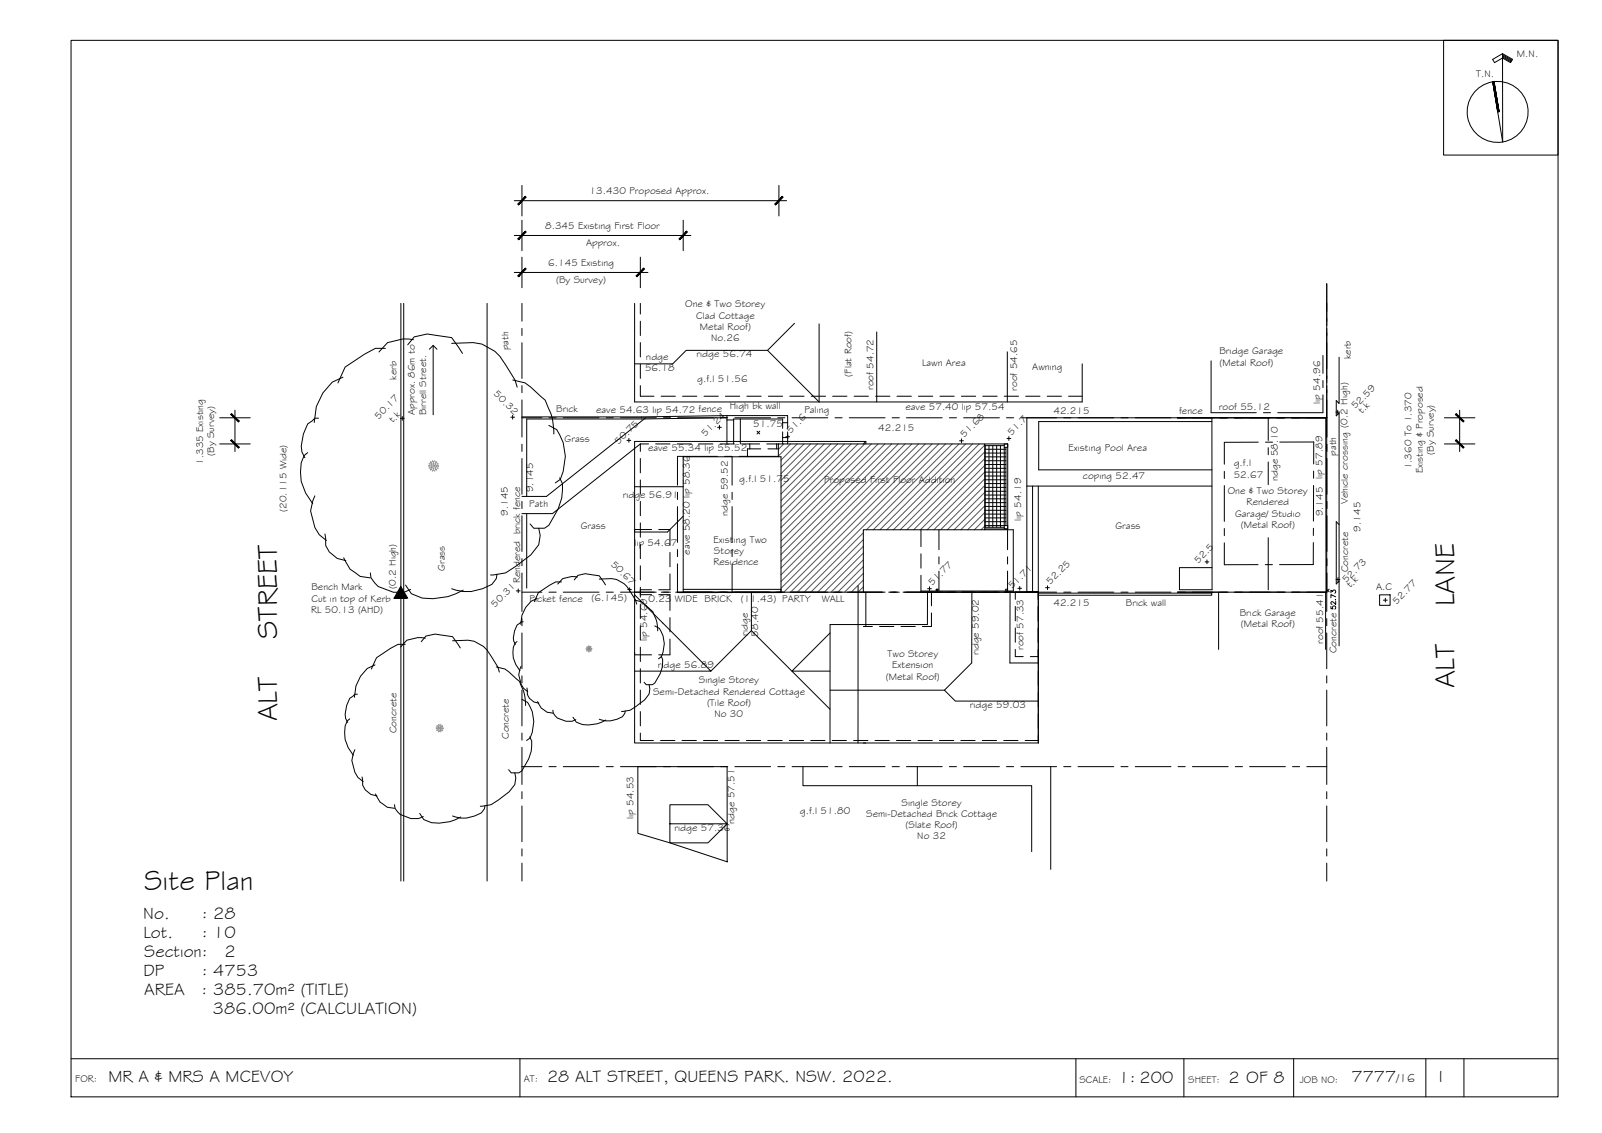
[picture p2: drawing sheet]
<svg xmlns="http://www.w3.org/2000/svg" width="420mm" height="297mm" viewBox="0 0 420 297" stroke-linecap="round" stroke-linejoin="round" font-family="sans-serif">
<!-- layer: BORDER -->
<g fill="none" stroke="#000" stroke-width=".26">
<path d="M18.6 10.6h390v277h-390zM378.6 10.6h30v30.1h-30zM394.1 14.1l2.6 1.5-.5 .8-2.1-1.2-2.1 1.2-.5-.8 2.6-1.5v23.1l-2.6-15.7M394.1 14.3l2.5 1.5M394.1 14.6l2.3 1.4M394.1 14.9l2.2 1.3M391.8 21.4l1.4 7.9M18.6 277.6h390M136.4 277.6v10M282.2 277.6v10M310.5 277.6v10M339.3 277.6v10"/>
<path d="M374 277.6v10M383.9 277.6v10"/>
<circle cx="392.8" cy="29.3" r="8"/>
</g>
<!-- layer: BOUNDARY -->
<g fill="none" stroke="#000" stroke-width=".26">
<path d="M136.9 79.5v4.7M348 74.4v7.3M136.9 86.1v1.9M136.9 89.8v9.4M348 83.5v1.9M348 87.3v9.3M348 98.5v1.9M136.9 101.1v1.9M136.9 104.9v9.7M136.9 116.5v1.8M136.9 109.5h5.2M144 109.5h1.9"/>
<path d="M147.7 109.5h9.4M159 109.5h1.9M162.7 109.5h9.4M174 109.5h1.9M177.7 109.5h9.4M189 109.5h1.9M192.7 109.5h9.4M204 109.5h1.9M207.7 109.5h9.4M219 109.5h1.9M222.7 109.5h9.4M234 109.5h1.9"/>
<path d="M237.7 109.5h9.4M249 109.5h1.9M252.7 109.5h9.4M264 109.5h1.9M267.7 109.5h9.4M279 109.5h1.9M282.7 109.5h9.4M294 109.5h1.9M297.7 109.5h9.4M309 109.5h1.9M312.7 109.5h9.4M324 109.5h1.9"/>
<path d="M327.7 109.5h9.4M339 109.5h1.9M342.7 109.5h5.3M348 102.3v12.3M348 116.5v1.8M136.9 120.2v9.4M136.9 131.5v1.8M136.9 135.2v9.4M348 120.2v9.4M348 131.5v1.8M348 135.2v9.4M136.9 150.2v10.1"/>
<path d="M136.9 146.5v1.8M136.9 155.3h5.2M144 155.3h1.9M147.7 155.3h9.4M159 155.3h1.9M162.7 155.3h9.4M173.4 155.3h2.5M177.2 155.3h9.9M188.4 155.3h2.5M192.2 155.3h9.9M203.4 155.3h2.5M207.2 155.3h9.9"/>
<path d="M218.4 155.3h2.5M222.2 155.3h9.9M233.4 155.3h2.5M237.2 155.3h9.9M248.4 155.3h2.5M252.2 155.3h9.9M263.4 155.3h2.5M267.2 155.3h9.9M279 155.3h1.9M282.7 155.3h9.4M294 155.3h1.9M297.7 155.3h9.4"/>
<path d="M309 155.3h1.9M312.7 155.3h9.4M324 155.3h1.9M327.7 155.3h9.4M339 155.3h1.9M342.7 155.3h5.3M348 146.5v1.8M348 150.2v10.1M136.9 162.2v1.9M136.9 165.9v9.4M136.9 177.2v1.9M348 162.2v1.9"/>
<path d="M348 165.9v9.4M348 177.2v1.9M136.9 180.9v9.4M136.9 192.2v1.8M136.9 195.9v9.8M348 180.9v9.4M348 192.2v1.8M348 195.9v9.8M136.9 201h5.2M136.9 207.6v1.8M136.9 211.3v9.4M144 201h1.9"/>
<path d="M147.7 201h9.4M159 201h1.9M162.7 201h9.4M174 201h1.9M177.7 201h9.4M189 201h1.9M192.7 201h9.4M204 201h1.9M207.7 201h9.4M219 201h1.9M222.7 201h9.4M234 201h1.9"/>
<path d="M237.7 201h9.4M249 201h1.9M252.7 201h9.4M264 201h1.9M267.7 201h9.4M279 201h1.9M282.7 201h9.4M294 201h1.9M297.7 201h9.4M309 201h1.9M312.7 201h9.4M324 201h1.9"/>
<path d="M327.7 201h9.4M339 201h1.9M342.7 201h5.3M348 207.6v1.8M348 211.3v9.4M136.9 222.5v1.9M136.9 226.3v4.7M348 222.5v1.9M348 226.3v4.7"/>
</g>
<!-- layer: DIMENSION -->
<g fill="none" stroke="#000" stroke-width=".26">
<path d="M134.9 52.6h71.4M136.9 48.6v8M136.9 57.7v8M179.2 57.7v8M204.3 48.6v8M134.9 71.4h35M134.9 61.7h46.3M136.9 67.4v8M167.9 67.4v8M57.6 109.5h8M57.6 116.4h8M61.6 107.5v10.9"/>
<path d="M378.8 109.5h8M378.8 116.4h8M382.8 107.5v10.9"/>
</g>
<!-- layer: 0 -->
<g fill="#000" stroke="#000" stroke-width=".26">
<path d="M137.8 51.5l-1.8 2.2 2-2zM137.8 51.5l-1.8 2.2-.2-.2z"/>
<path d="M205.2 51.5l-2 2 .2 .2zM205.2 51.5l.2 .2-2 2z"/>
<path d="M137.8 70.3l-1.8 2.2 2-2zM137.8 70.3l-1.8 2.2-.2-.2z"/>
<path d="M137.8 60.6l-1.8 2.2 2-2zM137.8 60.6l-1.8 2.2-.2-.2z"/>
<path d="M166.8 72.3l.3 .2 1.7-2.2zM168.8 70.3l.2 .2-1.9 2z"/>
<path d="M180.1 60.6l-2 2 .2 .2zM180.1 60.6l.2 .2-2 2z"/>
<path d="M60.5 115.5l2.2 1.8-2-2zM60.5 115.5l2.2 1.8-.2 .2z"/>
<path d="M60.5 108.6l2 2 .2-.2zM60.5 108.6l.2-.2 2 2z"/>
<path d="M381.7 115.5l2.2 1.8-2-2zM381.7 115.5l2.2 1.8-.2 .2z"/>
<path d="M381.7 108.6l2 2 .2-.2zM381.7 108.6l.2-.2 2 2z"/>
</g>
<!-- layer: EXISTING -->
<g fill="none" stroke="#000" stroke-width=".26">
<path d="M105.1 79.5v151.5M105.9 79.5v151.5M127.7 79.5v151.5M167.9 79.5v2.8M348 74.4v35.1h-78.7v17.9M167.9 84.2v3.8M167.9 89.8v3.8M167.9 95.5v3.7M351.2 93.7v12.1l-.7-.8v4l.7-.7v29.2M167.9 116.4l-23 18.3h-8M167.9 101.1v2.8h3.6M167.9 116.4v1.9"/>
<path d="M167.9 116.4h2.2M169.3 109.5l-26 20.6h-6.4M172 116.4h3.7M173.4 103.9h3.7M177.6 116.4h3.7M179 103.9h3.8M179.2 119.8h25.6v35.5h-25.6zM183.2 116.4h3.8M184.6 103.9h3.8M188.9 116.4h3.7M190.3 103.9h3.7M190.7 109v7.4"/>
<path d="M190.7 110.1h1.7M190.7 109h15.9v3.3M190.7 109.5l-22.5 .3h-30.1v20.3M190.7 109l-22.5 .3h-31.3M194.2 109.8v6.6M194.5 116.4h4.7M195.9 103.9h3.7M196.6 116.4v1.3M199.5 117.7h-3.5v2.1M201.1 116.4h3.2M201.4 117.7h2.9M201.5 103.9h3.8"/>
<path d="M203.7 116.4v1.3M205.3 112.3v-2.5h-12.9v6.6M205.3 113.2v3.2M205.3 114.7h1.3M205.3 110.8h1.3M206.6 113.2v3.2M207.1 103.9h3.8M212.8 103.9h3.7M218.4 103.9h3.7M224 103.9h3.8M229.6 103.9h3.8M235.3 103.9h3.7"/>
<path d="M240.9 103.9h3.7M246.5 103.9h3.8M252.1 103.9h3.8M257.8 103.9h3.7M263.4 103.9h3.7M269 103.9h3.8M274.6 103.9h3.8M280.3 103.9h3.5M308.8 109.5h39.2v45.8M317.8 110.5h-45.4v12.7h45.5M138.1 134.7v19.5M167.9 120.2v3.8"/>
<path d="M167.9 125.8v3.8M167.9 131.5v3.7M167.9 137.1v3.7M167.9 138.8h3M172.8 138.8h2.9v4.2M241.5 138.9v4.4M246.3 138.9v5.2M264.3 138.9v5.2M269.3 127.4v27.9h3v-27.9M269.3 127.4h48.6M270.8 127.4v27.9M167.9 142.7v3.8"/>
<path d="M167.9 148.3v3.8M167.9 154v2.6M167.9 158.4v3.8M167.9 155.9h3M167.9 154.6h3M172.8 155.9h2.9v4.1M175.7 144.8v3.8M175.7 150.5v4.1h-2.9M179.2 155.3h25.6M179.2 154.5h25.6M241.5 150.8v4.5h30.8M241.5 145.2v3.7"/>
<path d="M244.3 155.3v3.5M246.3 146v1.9M246.3 149.7v5.3M264.3 146v1.9M264.3 149.7v5.3M266.3 155.3v1.8M266.3 159v3.8M272.3 155.3v16.8h-2.1M272.3 155.3v1.9M272.3 159v3.8M308.8 155.3h39M351.2 152.3v-14.8l-.7-.7v16.3l.7-.8v17"/>
<path d="M361.8 155.9h2.8v2.8h-2.8zM167.9 171.7h3M167.9 164.1v3.7M167.9 169.7v3.7M167.9 175.3v3.8M175.7 167.5v4.2h-2.9M175.7 161.9v3.8M226.4 164.2h2.4M230.7 164.2h3.7M236.3 164.2h3.8M244.3 160.7v3.5h-2.4M266.3 164.6v3.8"/>
<path d="M266.3 170.3v1.8h2.1M272.3 164.6v3.9M272.3 170.3v24.5M167.9 180.9v3.8M167.9 186.6v3.7M167.9 192.2v1.9h3.5M173.3 194.1h3.7M178.9 194.1h3.7M184.5 194.1h3.7M190.1 194.1h3.8M195.8 194.1h3.7M201.4 194.1h3.7"/>
<path d="M207 194.1h3.7M212.6 194.1h3.8M218.3 194.1h3.7M223.9 194.1h3.7M229.5 194.1h3.7M235.1 194.1h3.8M240.8 194.1h3.7M246.4 194.1h3.7M252 194.1h3.7M257.6 194.1h3.8M263.3 194.1h3.7M268.9 194.1h3.4"/>
</g>
<!-- layer: ROOFPLAN EXIST. -->
<g fill="none" stroke="#000" stroke-width=".26">
<path d="M166.4 79.5v25.9h117.4v-10M348 79.5v4.7M208.4 84.8l-7.1 7.1h-21.3l-3.6 3.5h-10M214.8 84.9v20.5l-13.5-13.5M229.9 87v18.4M264.2 92.2v13.2M317.6 94.6v13.6h11.9M347 93.2v4.7M347 99.8v1.8M348 86.1v1.9M348 89.8v9.4M188.2 119.6h-10.5v7.6"/>
<path d="M190 119.6h1.9M192 119.6v7.6M193.8 119.6h10.5M227.1 115.7v.7M227.1 115.7h-60.7v23.8h8.7l4.1-4.1M227.1 115.7l-.7 .7M308.8 109.5h9.3M319.9 109.5h1.9M323.7 109.5h9.4M330 115.9l-8.9 .1v5.7M331.4 108.2h1.8M331.9 115.9h1.9"/>
<path d="M332.6 109.5v6M332.6 117.4v1.8M334.9 109.5h1.9M335.6 115.9h9l-.1 5.7M338.7 109.5h9.3M347 103.5v4.7h-11.9M348 101.1v1.9M348 104.9v9.7M348 116.5v1.8M166.4 127.6h12.8M167.9 138.8h-1.5v32.9h1.5M177.7 129.1v1.9"/>
<path d="M177.7 132.8v9.4M192 129.1v1.9M192 132.8v9.4M258.3 138.9h7.5v16.1h-24.3M321.1 123.6v1.8M321.1 127.3v9.4M321.1 138.6v1.8M332.6 121.1v6M344.5 138.5v1.9M344.5 127.3v9.3M344.5 123.5v1.9M348 120.2v9.4"/>
<path d="M348 131.5v1.8M348 135.2v9.4M166.4 155.9l20 20.1h-20M177.7 144.1v1.8M177.7 147.8v7.6h10.8M190.3 155.4h1.9M192 144.1v1.8M192 147.8v7.6M197.1 155.3v10M204.8 155.3l-10.7 .1M225.1 153.6l-.1 41.2M226.4 155.3h4.8"/>
<path d="M227.1 155.3v8.9M233.1 155.3h1.9M236.8 155.3h4.8M254.9 155.3v18.5l-7.2 7.1 2.9 2.9h21.7M255 155.3h-11.7l-.1 8.4h-25.5v31.1M256.8 155.3h1.9M260.6 155.3h11.7v39.5h-45.9M264.9 155.3v18.5h7.4M308.8 155.3h9.3M319.6 155.3v15M319.9 155.3h1.9M321.1 142.3v5.8l8.9-.1"/>
<path d="M323.7 155.3h9.4M331.8 148h1.9M332.6 141v13.6M334.9 155.3h1.9M344.5 142.3l-.1 5.7h-8.8M347.7 155.3v15M348 150.2v5.1h-9.3M348 146.5v1.8M166.4 171v23.8h60.7M186.4 176l10.7-10.7 20.6 20.6M217.7 165.9l-10 10.1h10M217.7 180.9h30"/>
<path d="M167.3 201h23.4v24.9l-15-4.9-8.4-2.5zM175.7 216h15l-5-5h-10v10h10l5-5M210.6 201v5h60v17.3M240.6 201v5M275.6 201v26.9"/>
</g>
<!-- layer: HATCH -->
<g fill="none" stroke="#545454" stroke-width=".26">
<path d="M205.6 116.4l-1.5 1.4M207.3 116.4l-3.2 3.2M209.1 116.4l-4.3 4.2M210.9 116.4l-6.1 6M212.6 116.4l-7.8 7.8M214.4 116.4l-9.6 9.6M216.2 116.4l-11.4 11.3M217.9 116.4l-13.1 13.1M219.7 116.4l-14.9 14.8M221.5 116.4l-16.7 16.6M223.2 116.4l-18.4 18.4M225 116.4l-20.2 20.2"/>
<path d="M226.8 116.4l-22 21.9M228.5 116.4l-23.7 23.7M230.3 116.4l-25.5 25.5M232.1 116.4l-27.3 27.2M233.9 116.4l-29.1 29M235.6 116.4l-30.8 30.8M237.4 116.4l-32.6 32.5M239.1 116.4l-34.3 34.3M240.9 116.4l-36.1 36.1M242.7 116.4l-37.9 37.8M244.5 116.4l-38.9 38.9M246.2 116.4l-38.8 38.9"/>
<path d="M248 116.4l-38.9 38.9M249.8 116.4l-22.5 22.5M251.5 116.4l-22.5 22.5M253.3 116.4l-22.5 22.5M255.1 116.4l-22.5 22.5M256.8 116.4l-22.5 22.5M258.3 116.7l-22.2 22.2M258.3 118.5l-20.4 20.4M226.4 139.7l-15.5 15.6M258.3 120.2l-18.7 18.7M258.3 122l-16.9 16.9M258.3 123.8l-15.1 15.1"/>
<path d="M258.3 125.5l-13.4 13.4M258.3 127.3l-11.6 11.6M258.3 129.1l-9.8 9.8M258.3 130.8l-8.1 8.1M258.3 132.6l-6.3 6.3M258.3 134.4l-4.5 4.5M258.3 136.1l-2.7 2.8M258.3 137.9l-1 1M226.4 141.5l-13.8 13.8M226.4 143.2l-12 12.1M226.4 145l-10.2 10.3M226.4 146.8l-8.4 8.5"/>
<path d="M226.4 148.5l-6.7 6.8M226.4 150.3l-4.9 5M226.4 152.1l-3.1 3.2M226.4 153.9l-1.4 1.4"/>
</g>
<!-- layer: NEWWORK -->
<path d="M204.1 119.8v-3.4h54.2v22.5h-31.9v16.4h-21.6v-.8M258.3 116.4h6v22.3h-6M258.3 116.8h5.1M263.4 116.4h.9v.9h-.9zM263.8 117.3v20.5M258.3 138.2h5.1M263.4 137.8h.9v.9h-.9zM245.5 154.5h.5v.5h-.5zM263.8 154.5h.5v.5h-.5z" fill="none" stroke="#000" stroke-width=".26"/>
<!-- layer: 0 -->
<path d="M112.6 91.6l1-1 1 1M113.6 90.6v18.1" fill="none" stroke="#000" stroke-width=".26"/>
<!-- layer: HGTS_11 -->
<g fill="none" stroke="#000" stroke-width=".26">
<path d="M105 109.7h1M105.5 109.2v1M134 109.4h1M134.5 108.9v1M164.4 115.5h1M164.9 114.9v1M188.2 112h1M188.7 111.5v1M198.6 113l.6 .8M199.2 113l-.6 .8M206.1 114.5h1M206.6 114v1"/>
<path d="M251.7 115.6h1M252.2 115.1v.9M264.1 115h1M264.6 114.5v1M350.4 108h1M350.8 107.5v1M135.4 154.9h1M135.9 154.4v1M164.6 154.6h1M165.1 154.1v1M243.3 154.3h1M243.8 153.8v1"/>
<path d="M266.9 154.2h1M267.4 153.7v1M274.2 154.1h1M274.7 153.6v1M316 147.3h1M316.6 146.8v1M347.9 154.5l.7 .7M348.6 154.5l-.7 .7M349.1 159v.6h.5a.45 .45 0 0 1 0-.6 .45 .45 0 0 1 .7 0 .45 .45 0 0 1-.2 .7M349.1 155.4v-.7l.4 .4a.42 .42 0 0 1 .7-.3 .42 .42 0 0 1-.1 .7M350.3 157.2h-.1M350.3 157.7v.8l-1-.8-.2 .5 .3 .2"/>
<path d="M350.3 156.5l-1.2-.6v.8M350.4 151.9h1M350.9 151.4v1M362.8 157.3h1M363.3 156.8v1"/>
</g>
<!-- layer: VEGSPREAD -->
<g fill="none" stroke="#000" stroke-width=".26">
<path d="M89.9 98.9l-2.8 1.3-2.4 2.8-1.7 3.6-.6 4.2M101.1 91.3h-2.6l-2.9 1.6-5.1 3.3-1.9 4.2M106.9 90.4l1.7-2.1 3.4-.7 6.5 .9 2.8 4.2M108.4 89.1l-2.8-.2-4 .9-2.2 2.5M118.5 90l5.6-.2a10.4 10.4 0 0 1 8.5 5.9l2.5 3.9 .5 1.9M134.5 99.6l3.2 .8 1.5 1.1 3.8 3.4 .7 1.9a13.4 13.4 0 0 1 1.6 7M80.7 118.7l-.9 .7a11.6 11.6 0 0 0 2.2 12.7M83.5 109.6h-.9l-1.9 1.5-1.1 2.7-.6 3.2 .2 1.5 .8 1.5M143.9 111.5l2.1 1.1a12.7 12.7 0 0 1 1 13.1l-1.4 .9M82.6 130l-.6 1.3-.5 2.7 1.1 4.3 1.1 1.9 1.9 1.5M85.2 140l.2 3 1 1.7 2 1.7 2.3 .6M141.3 138.5l.4 1.9-.4 2.4-2.1 2.7-3.9 3-2.7 1.7-3.9 .5"/>
<path d="M146.8 125.3l.7 1.5-.2 3.8-.9 2.8-2.5 4.3-1.1 .8h-2.8l-1-1.1M90.1 146.2l1.7 3 2.7 1.9 2.6 .4M97.1 150.2l.2 1.3 1.9 2.3 4 1.5h2.8l1.7-.8M106.4 153.4l1.5 2.3 2.8 1.1a16.2 16.2 0 0 0 10.8-2.1M130.4 150.6l-.2 1.1-1.2 1.5a11.6 11.6 0 0 1-10.5 1.1M140.9 156.9a6.9 6.9 0 0 0-4.3 6.8M147.3 152.6h-1.6l-4.5 2.8-1.1 2.3M150.6 152l1-1.2 1.9-.4 3.7 .6 1.6 2.3M151.5 151.3l-1.7-.1-2.2 .5-1.3 1.4M157.2 151.8a6.9 6.9 0 0 1 7.2 1.9l2.3 3.6 .3 1.1M166.4 157.3l1.8 .4 .8 .7 2.2 1.9 .4 1.1a7.6 7.6 0 0 1 .9 4M98.3 174.3l-2 1-1.7 2-1.2 2.5-.5 3"/>
<path d="M106.3 168.9h-1.9l-2 1.1-3.7 2.4-1.3 3M110.5 168.2l1.2-1.4 2.4-.6 4.6 .7 2 3M111.6 167.3l-2.1-.1-2.8 .6-1.6 1.8M118.7 168l4.1-.2a7.4 7.4 0 0 1 6 4.2l1.8 2.9 .4 1.3M130.2 174.9l2.2 .5 3.8 3.2a12.3 12.3 0 0 1 1.6 6.4M135.6 168.2l-.5 .4a6.6 6.6 0 0 0 1.3 7.2M136.7 174.7a5 5 0 0 0 1.7 6.6M137.2 163h-.5l-1.1 .9-.6 1.5-.4 1.8 .1 .9 .5 .8M170.2 179.5l.2 1.1-.2 1.4-1.2 1.5-3.7 2.7-2.3 .3M171.7 164.1l1.2 .7a7.3 7.3 0 0 1 .6 7.4l-.8 .5M173.4 172l.4 .8a8.6 8.6 0 0 1-2.1 6.3l-.6 .4h-1.6l-.6-.6M91.7 188.5l-.6 .5a8.3 8.3 0 0 0 1.6 9"/>
<path d="M93.1 196.5l-.4 1a6.5 6.5 0 0 0 2.5 7.4M93.8 182h-.7l-1.4 1.1-.8 1.9-.4 2.3 .1 1 .6 1.1M136.9 183.3l1.5 .9a9 9 0 0 1 .7 9.3l-1 .6M138.2 180.4l.1 .6a3 3 0 0 0 3 3.4M138.9 193.2l.6 1.1a10.6 10.6 0 0 1-2.6 7.8l-.8 .5h-2l-.7-.8M141 183.9a4.1 4.1 0 0 0 4 3.1M145 186.2l.1 .8a4.4 4.4 0 0 0 5.9 1.7M150.3 188l.8 1.3a8.1 8.1 0 0 0 7.8-.5M164 186.4l-.1 .7-.7 .8a6.6 6.6 0 0 1-6 .7M95 203.7l.1 .8a3.8 3.8 0 0 0 3.8 4.2M98.5 208.1l1.2 2.2 1.9 1.3 1.9 .3M103.5 211l.1 .9 .7 .9a5.8 5.8 0 0 0 6.7 1.3"/>
<path d="M110.1 213.2l1.1 1.7a10.1 10.1 0 0 0 9.6-.7M127.2 211.2l-.2 .8-.8 1.1a8.2 8.2 0 0 1-7.5 .8M135 202.6l.3 1.4-.3 1.7-1.5 1.9-4.7 3.4-2.8 .4"/>
</g>
<!-- layer: VEGE_01 -->
<g fill="none" stroke="#b88a5c" stroke-width=".26">
<path d="M112.4 122.3h.1M112.6 122.8h.1M112.6 121.7h.1M112.7 122.3h.1M112.8 122.8h.1M112.8 121.7h.1M112.9 123.3h.1M112.9 121.3h.1M113 122.3h.1M113.2 122.5h.1M113.2 123.2h.1M113.2 121.4h.1"/>
<path d="M113.2 122h.1M113.2 122.8h.1M113.2 121.8h.1M113.4 123.5h.1M113.5 121h.1M113.6 122.5h.1M113.6 122.3h.1M113.6 122h.1M113.6 122.9h.1M113.6 121.7h.1M113.7 123.3h.1M113.7 123h.1"/>
<path d="M113.7 121.2h.1M113.7 121.6h.1M113.9 122.3h.1M114 123.5h.1M114 122.3h.1M114 121h.1M114.1 122.8h.1M114.1 121.8h.1M114.2 122.8h.1M114.2 123.2h.1M114.2 121.8h.1M114.3 121.4h.1"/>
<path d="M114.3 122.3h.1M114.5 122.3h.1M114.5 123.3h.1M114.5 121.3h.1M114.6 122.8h.1M114.6 121.8h.1M114.8 122.3h.1M114.9 122.9h.1M114.9 121.7h.1M115 122.3h.1M153.7 170.2h.1M153.9 170.5h.1"/>
<path d="M154 170h.1M154 170.8h.1M154 169.7h.1M154.1 170.2h.1M154.1 170.5h.1M154.2 170h.1M154.3 170.2h.1M154.3 170.8h.1M154.4 169.7h.1M154.4 170.3h.1M154.4 170.2h.1M154.5 170.6h.1"/>
<path d="M154.5 171h.1M154.5 169.9h.1M154.5 170.3h.1M154.5 170.2h.1M154.5 169.5h.1M154.6 170.3h.1M154.6 170.6h.1M154.6 169.9h.1M154.7 170.3h.1M154.8 170.3h.1M154.8 170.7h.1M154.9 169.8h.1"/>
<path d="M154.9 170.3h.1M155 170.8h.1M155 169.7h.1M155.1 170.3h.1M155.2 170.3h.1M114.4 191h.1M114.6 191.6h.1M114.6 191h.1M114.6 190.5h.1M114.8 191.6h.1M114.8 190.5h.1M114.8 191h.1"/>
<path d="M115 191.3h.1M115 190.8h.1M115 191.9h.1M115 190.2h.1M115.1 191.5h.1M115.1 190.6h.1M115.1 191h.1M115.2 191h.1M115.3 191.8h.1M115.3 190.3h.1M115.4 191h.1M115.5 191.4h.1"/>
<path d="M115.5 190.6h.1M115.6 191h.1M115.6 191.5h.1M115.6 190.6h.1M115.6 191.9h.1M115.6 190.2h.1M115.7 191h.1M115.8 191.6h.1M115.8 191.1h.1M115.9 190.5h.1M116.1 191.1h.1M116.1 191.6h.1"/>
<path d="M116.1 190.5h.1M116.3 191.1h.1"/>
</g>
<!-- layer: BLD_01 -->
<path d="M317.8 109.5l.1 45.1h-8.6v-5.8h8.6M347.7 109.5l.1 45.8M272.3 155.5h45.5v.6h-45.5" fill="none" stroke="#000" stroke-width=".26"/>
<!-- layer: BORDER -->
<g fill="#000" stroke="#000" stroke-width=".26">
<path d="M391.5 21.5l1.3 7.9zM391.5 21.5l.3-.1 1.1 7.9z"/>
<path d="M391.8 21.4l1.1 7.9h.3zM391.8 21.4l1.4 7.9z"/>
</g>
<!-- layer: TEXT -->
<path d="M105.1 153.7l1.8 3h-3.5zM103.4 156.7h3.5z" fill="#000" stroke="#000" stroke-width=".26"/>
<!-- layer: TILES -->
<g fill="none" stroke="#000" stroke-width=".26">
<path d="M258.3 117.8h5.5M258.3 118.8h5.5M258.3 119.8h5.5M258.4 116.8v21.4M259.4 116.8v21.4M260.4 116.8v21.4M261.4 116.8v21.4M262.4 116.8v21.4M263.4 117.3v20.5h-5.1M258.3 120.8h5.5M258.3 121.8h5.5M258.3 122.8h5.5"/>
<path d="M258.3 123.8h5.5M258.3 124.8h5.5M258.3 125.8h5.5M258.3 126.8h5.5M258.3 127.8h5.5M258.3 128.8h5.5M258.3 129.8h5.5M258.3 130.8h5.5M258.3 131.8h5.5M258.3 132.8h5.5M258.3 133.8h5.5M258.3 134.8h5.5"/>
<path d="M258.3 135.8h5.5M258.3 136.8h5.5"/>
</g>
<g font-size="7.5">
<text x="381.5" y="158.9" transform="rotate(-90 381.5 158.9)">LANE</text>
<text x="72.7" y="167.6" transform="rotate(-90 72.7 167.6)">STREET</text>
<text x="381.5" y="180.4" transform="rotate(-90 381.5 180.4)">ALT</text>
<text x="72.7" y="189.1" transform="rotate(-90 72.7 189.1)">ALT</text>
<text x="37.8" y="233.3">Site Plan</text>
</g>
<g font-size="4.5">
<text x="37.6" y="240.8">No.</text>
<text x="37.6" y="245.9">Lot.</text>
<text x="52.9" y="240.8">: 28</text>
<text x="52.9" y="245.9">: 10</text>
<text x="37.8" y="250.9">Section:</text>
<text x="58.9" y="250.9">2</text>
<text x="37.6" y="255.9">DP</text>
<text x="52.9" y="255.9">: 4753</text>
<text x="37.8" y="260.9">AREA</text>
<text x="52.9" y="260.9">: 385.70m² (TITLE)</text>
<text x="55.8" y="266">386.00m² (CALCULATION)</text>
<text x="28.4" y="283.6">MR A &amp; MRS A MCEVOY</text>
<text x="143.5" y="283.6">28 ALT STREET, QUEENS PARK. NSW. 2022.</text>
<text x="293.4" y="283.9">1: 200</text>
<text x="322.2" y="283.9">2 OF 8</text>
<text x="354.4" y="283.8">7777</text>
<text x="377.4" y="283.7">I</text>
</g>
<text font-size="3.2" x="366.2" y="283.8">/16</text>
<g font-size="2.6">
<text x="397.9" y="15">M.N.</text>
<text x="387.1" y="20.1">T.N.</text>
<text x="154.7" y="50.9">13.430 Proposed Approx.</text>
<text x="143" y="60">8.345 Existing First Floor</text>
<text x="153.7" y="64.5">Approx.</text>
<text x="143.8" y="69.7">6.145 Existing</text>
<text x="145.9" y="74.2">(By Survey)</text>
<text x="179.7" y="80.6">One &amp; Two Storey</text>
<text x="182.6" y="83.6">Clad Cottage</text>
<text x="183.6" y="86.5">Metal Roof)</text>
<text x="186.5" y="89.4">No.26</text>
<text x="133.3" y="91.8" transform="rotate(-90 133.3 91.8)">path</text>
<text x="169.3" y="94.5">ridge</text>
<text x="182.7" y="93.7">ridge 56.74</text>
<text x="241.9" y="95.9">Lawn Area</text>
<text x="319.8" y="92.9">Bridge Garage</text>
<text x="319.8" y="95.9">(Metal Roof)</text>
<text x="354.3" y="94.2" transform="rotate(-90 354.3 94.2)">kerb</text>
<text x="104" y="99.5" transform="rotate(-90 104 99.5)">kerb</text>
<text x="169.2" y="97.3">56.18</text>
<text x="182.9" y="100">g.f.l 51.56</text>
<text x="223.3" y="98.7" transform="rotate(-90 223.3 98.7)">(Flat Roof)</text>
<text x="270.7" y="97">Awning</text>
<text x="129.4" y="103.4" transform="rotate(45 129.4 103.4)">50.32</text>
<text x="191.4" y="107.3">High bk wall</text>
<text x="229.1" y="102.3" transform="rotate(-90 229.1 102.3)">roof 54.72</text>
<text x="237.5" y="107.4">eave 57.40 lip 57.54</text>
<text x="266.8" y="102.5" transform="rotate(-90 266.8 102.5)">roof 54.65</text>
<text x="319.7" y="107.6">roof 55.12</text>
<text x="346.2" y="105.8" transform="rotate(-90 346.2 105.8)">lip 54.96</text>
<text x="355.4" y="107.3" transform="rotate(-45 355.4 107.3)">52.59</text>
<text x="99.2" y="110" transform="rotate(-45 99.2 110)">50.17</text>
<text x="103" y="111" transform="rotate(-45 103 111)">t.k</text>
<text x="108.8" y="108.8" transform="rotate(-90 108.8 108.8)">Approx. 86m to</text>
<text x="111.7" y="108.9" transform="rotate(-90 111.7 108.9)">Birrell Street.</text>
<text x="145.9" y="108.1">Brick</text>
<text x="156.3" y="108.2">eave 54.63 lip 54.72 fence</text>
<text x="197.6" y="112.1">51.75</text>
<text x="207.3" y="113.8" transform="rotate(-45 207.3 113.8)">51.6</text>
<text x="211" y="108.3">Paling</text>
<text x="230.3" y="113">42.215</text>
<text x="276.3" y="108.4">42.215</text>
<text x="309.3" y="108.5">fence</text>
<text x="357.3" y="108.6" transform="rotate(-45 357.3 108.6)">t.k</text>
<text x="56.2" y="119.5" transform="rotate(-90 56.2 119.5)">(By Survey)</text>
<text x="148.1" y="115.9">Grass</text>
<text x="162.2" y="116.7" transform="rotate(-45 162.2 116.7)">50.75</text>
<text x="170" y="118.4">eave 55.34 lip 55.52</text>
<text x="185" y="114.6" transform="rotate(-45 185 114.6)">51.24</text>
<text x="252.9" y="114.8" transform="rotate(-45 252.9 114.8)">51.68</text>
<text x="265.3" y="114.3" transform="rotate(-45 265.3 114.3)">51.7</text>
<text x="280.2" y="118.2">Existing Pool Area</text>
<text x="350.4" y="119.5" transform="rotate(-90 350.4 119.5)">path</text>
<text x="376.1" y="119.2" transform="rotate(-90 376.1 119.2)">(By Survey)</text>
<text x="53.2" y="121.9" transform="rotate(-90 53.2 121.9)">1.335 Existing</text>
<text x="284" y="125.6">coping 52.47</text>
<text x="323.6" y="122.2">g.f.l</text>
<text x="323.6" y="125.3">52.67</text>
<text x="346.9" y="125.5" transform="rotate(-90 346.9 125.5)">lip 57.89</text>
<text x="370.2" y="123.1" transform="rotate(-90 370.2 123.1)">1.360 To 1.370</text>
<text x="373.2" y="124.1" transform="rotate(-90 373.2 124.1)">Existing &amp; Proposed</text>
<text x="139.8" y="129.1" transform="rotate(-90 139.8 129.1)">9.145</text>
<text x="163.3" y="130.7">ridge 56.91</text>
<text x="193.9" y="126.4">g.f.l 51.75</text>
<text x="216.1" y="126.7">Proposed First Floor Addition</text>
<text x="322" y="129.6">One &amp; Two Storey</text>
<text x="335.2" y="126.2" transform="rotate(-90 335.2 126.2)">ridge 58.10</text>
<text x="75.2" y="134.2" transform="rotate(-90 75.2 134.2)">(20.115 Wide)</text>
<text x="133.2" y="135.2" transform="rotate(-90 133.2 135.2)">9.145</text>
<text x="138.8" y="132.9">Path</text>
<text x="190.9" y="135.4" transform="rotate(-90 190.9 135.4)">ridge 59.52</text>
<text x="267.8" y="136.5" transform="rotate(-90 267.8 136.5)">lip 54.19</text>
<text x="323.9" y="135.4">Garage/ Studio</text>
<text x="326.9" y="132.5">Rendered</text>
<text x="346.9" y="135.4" transform="rotate(-90 346.9 135.4)">9.145</text>
<text x="353.5" y="132.3" transform="rotate(-90 353.5 132.3)">Vehicle crossing (0.2 High)</text>
<text x="152.3" y="138.7">Grass</text>
<text x="166.4" y="143.2">lip 54.67</text>
<text x="187.1" y="142.3">Existing Two</text>
<text x="292.6" y="138.6">Grass</text>
<text x="325.5" y="138.4">(Metal Roof)</text>
<text x="356.9" y="139.4" transform="rotate(-90 356.9 139.4)">9.145</text>
<text x="116.6" y="149.7" transform="rotate(-90 116.6 149.7)">Grass</text>
<text x="160.1" y="148" transform="rotate(45 160.1 148)">50.67</text>
<text x="180.9" y="145.4" transform="rotate(-90 180.9 145.4)">eave 58.20 lip 58.36</text>
<text x="187.1" y="148.2">Residence</text>
<text x="187.2" y="145.3">Storey</text>
<text x="314.2" y="147.7" transform="rotate(-45 314.2 147.7)">52.5</text>
<text x="81.7" y="154.8">Bench Mark</text>
<text x="103.8" y="154.4" transform="rotate(-90 103.8 154.4)">(0.2 High)</text>
<text x="136.4" y="152.9" transform="rotate(-90 136.4 152.9)">Rendered brick fence</text>
<text x="244.5" y="153.6" transform="rotate(-45 244.5 153.6)">51.77</text>
<text x="265.5" y="154.5" transform="rotate(-45 265.5 154.5)">51.71</text>
<text x="275.4" y="153.4" transform="rotate(-45 275.4 153.4)">52.25</text>
<text x="353.1" y="152.9" transform="rotate(-45 353.1 152.9)">52.73</text>
<text x="353.6" y="150.1" transform="rotate(-90 353.6 150.1)">Concrete</text>
<text x="354.2" y="154.3" transform="rotate(-45 354.2 154.3)">t.k</text>
<text x="360.9" y="154.7">A.C</text>
<text x="81.6" y="160.6">RL 50.13 (AHD)</text>
<text x="81.7" y="157.7">Cut in top of Kerb</text>
<text x="129.8" y="159.3" transform="rotate(-45 129.8 159.3)">50.31</text>
<text x="138.9" y="157.8">Picket fence</text>
<text x="155.1" y="157.6">(6.145)</text>
<text x="170.1" y="157.7">0.23 WIDE BRICK</text>
<text x="194.3" y="157.7">(11.43) PARTY</text>
<text x="215.5" y="157.7">WALL</text>
<text x="276.3" y="159">42.215</text>
<text x="295.3" y="158.8">Brick wall</text>
<text x="325.2" y="161.5">Brick Garage</text>
<text x="366.3" y="158.5" transform="rotate(-45 366.3 158.5)">52.77</text>
<text x="196.1" y="166.6" transform="rotate(-90 196.1 166.6)">ridge</text>
<text x="198.8" y="166.9" transform="rotate(-90 198.8 166.9)">58.40</text>
<text x="325.5" y="164.4">(Metal Roof)</text>
<text x="169.7" y="168" transform="rotate(-90 169.7 168)">lip 54.69</text>
<text x="232.8" y="172.3">Two Storey</text>
<text x="256.7" y="171.7" transform="rotate(-90 256.7 171.7)">ridge 59.02</text>
<text x="268.4" y="170.4" transform="rotate(-90 268.4 170.4)">roof 57.33</text>
<text x="347" y="168.8" transform="rotate(-90 347 168.8)">roof 55.41</text>
<text x="350.5" y="171.3" transform="rotate(-90 350.5 171.3)">Concrete</text>
<text x="172.6" y="175.1">ridge 56.89</text>
<text x="183.3" y="179.2">Single Storey</text>
<text x="232.3" y="178.2">(Metal Roof)</text>
<text x="234" y="175.2">Extension</text>
<text x="171.3" y="182.1">Semi-Detached Rendered Cottage</text>
<text x="185.4" y="185.1">(Tile Roof)</text>
<text x="254.4" y="185.6">ridge 59.03</text>
<text x="187.4" y="188">No 30</text>
<text x="104" y="192.2" transform="rotate(-90 104 192.2)">Concrete</text>
<text x="133.5" y="193.7" transform="rotate(-90 133.5 193.7)">Concrete</text>
<text x="166.2" y="214.7" transform="rotate(-90 166.2 214.7)">lip 54.53</text>
<text x="209.8" y="213.3">g.f.l 51.80</text>
<text x="227.2" y="214.2">Semi-Detached Brick Cottage</text>
<text x="236.4" y="211.3">Single Storey</text>
<text x="176.9" y="217.9">ridge 57.36</text>
<text x="192.6" y="216.1" transform="rotate(-90 192.6 216.1)">ridge 57.51</text>
<text x="237.5" y="217.2">(Slate Roof)</text>
<text x="240.6" y="220.1">No 32</text>
<text x="19.8" y="283.8">FOR:</text>
<text x="137.4" y="283.6">AT:</text>
<text x="283.1" y="283.9">SCALE:</text>
<text x="311.6" y="283.9">SHEET:</text>
<text x="340.9" y="283.9">JOB NO:</text>
</g>
</svg>
